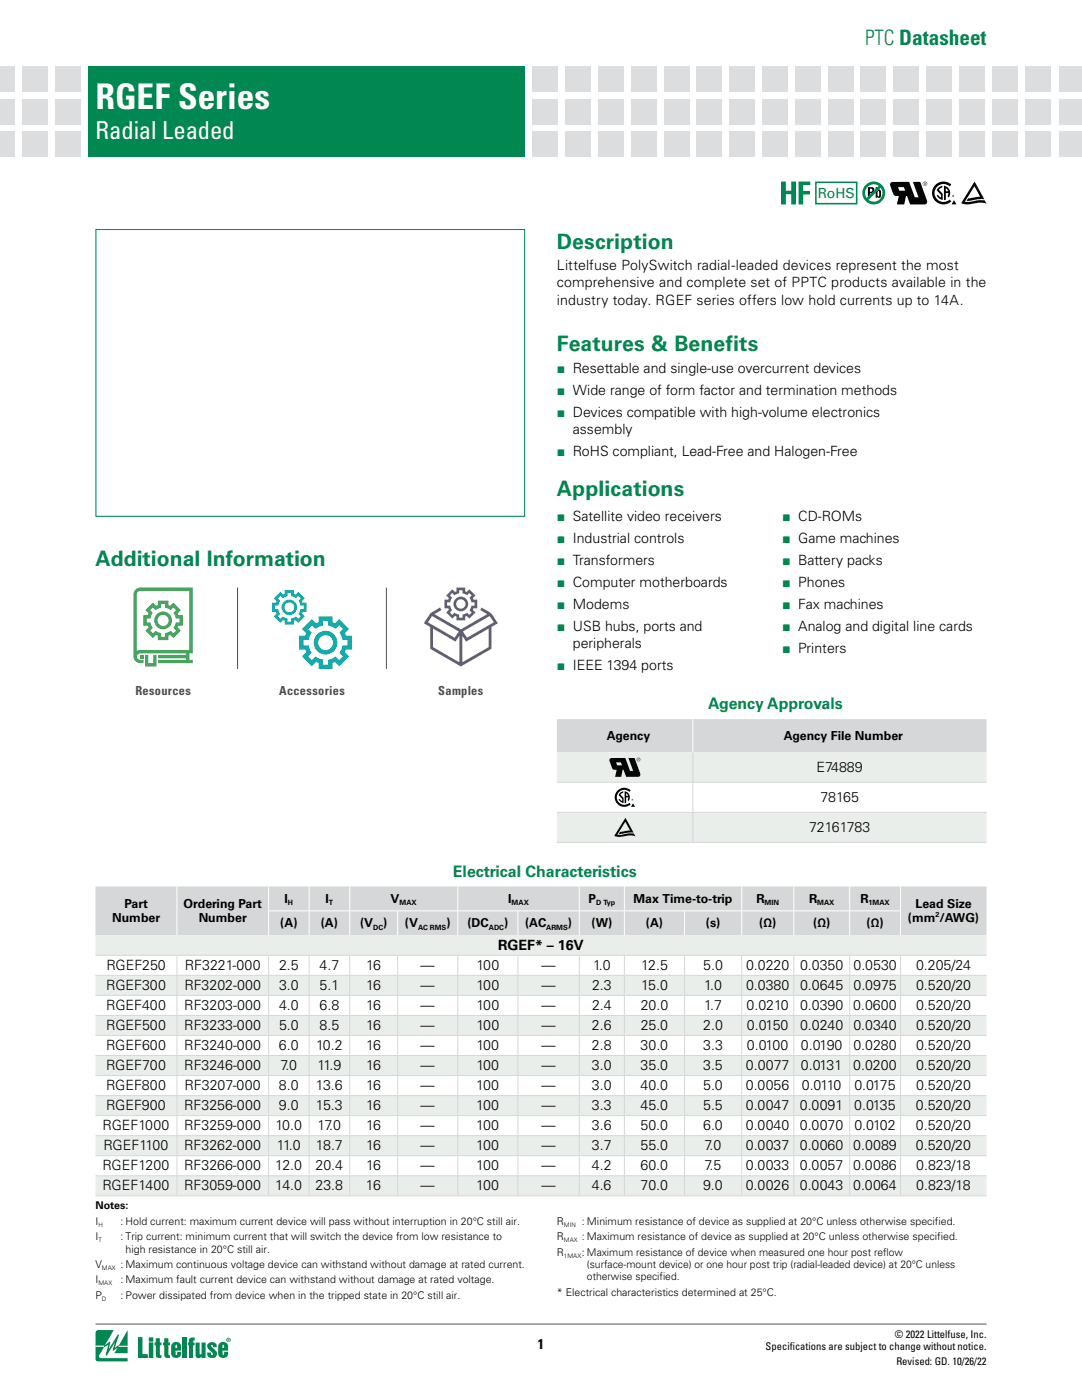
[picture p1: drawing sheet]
<svg xmlns="http://www.w3.org/2000/svg" width="216mm" height="279mm" viewBox="0 0 216 279" stroke-linecap="round" stroke-linejoin="round" font-family="sans-serif">
<path d="M19 264.2h177.8" fill="none" stroke="#4d4d4f" stroke-width=".2"/>
<g fill="#008752">
<path d="M19.2 265.6l.4-.2 3.1 .1-1.7 2.9 .8-.6 .2 .1-.3 1.4 1.9-3 .1 .3-.8 2.4 .8-.5 1.8-3.1v3.2h-1.8l-.1 .2h1.9v1.3l-2.7-.1 .7-1-.9 .6-.1-.2 .5-1.6-1.7 2.7h-.1l-.1-.2 .5-1.9-.8 .4-1.1 1.9a1.05 1.05 0 0 0 1.3 .4h4.5v.6h-6l-.3-.2-.1-.3v-2.4h1.6l.1-.2h-1.7v-2.5z"/>
<path d="M27.5 266.9h.9v3.4h1.1v.7h-2z"/>
<path d="M31.1 267.1h.8v.8h.3v.6h-.3v1.7v.2l.3 .1v.5a.81 .81 0 0 1-1.1-.4v-2.1h-.3v-.6h.3z"/>
<path d="M32.8 267.1h.8v.8h.3v.6h-.3v1.7v.2l.3 .1v.5a.81 .81 0 0 1-1.1-.4v-2.1h-.3v-.6h.3z"/>
<path d="M36.4 266.9h.8v4.1h-.8z"/>
<path d="M37.9 267.1l1-.2v.6a.3 .3 0 0 0-.3 .1 .3 .3 0 0 0-.1 .3h.3v.6h-.3v2.5h-.8v-2.5h-.2v-.6h.2z"/>
<path d="M39 267.9h.8v2.2l.2 .2 .2-.1v-2.3h.8v3.1h-.8v-.4a.61 .61 0 0 1-.7 .5 .61 .61 0 0 1-.5-.6z"/>
<path d="M41.5 268.2a.98 .98 0 0 1 1.1-.3 .98 .98 0 0 1 .6 .9l-.7 .1v-.4l-.3-.1-.1 .3 .5 .4a1.06 1.06 0 0 1 .3 1.8 .97 .97 0 0 1-1.1 .1 .97 .97 0 0 1-.4-1.1h.6l.1 .4 .3 .1a.69 .69 0 0 0-.5-.8l-.4-.5a.78 .78 0 0 1 0-.9z"/>
<path d="M17.6 13.2h87.2v18.1h-87.2z"/>
<path d="M29.7 266.9h.9v.8h-.9zM29.7 267.9h.9v3.1h-.9z"/>
<path d="M45.3 267.4a.35 .35 0 0 0 .7 0 .35 .35 0 0 0-.7 0zM45.2 267.4a.45 .45 0 0 1 .9 0 .45 .45 0 0 1-.9 0zM45.5 267.2l.2 .2zM45.4 267.2h.4v.4l-.2-.2-.2 .2z"/>
<path d="M44.4 268.4v.6h.3v-.5zM43.9 268a1.01 1.01 0 0 1 1.6 .6v.9h-1.1l.1 .9h.2v-.6h.8a1.02 1.02 0 0 1-.7 1.2 1.02 1.02 0 0 1-1.3-.8v-1.6z"/>
<path d="M35.1 268.4l-.1 .6h.3v-.5zM34.5 268a1.01 1.01 0 0 1 1.6 .6v.9h-1.1l.1 .9h.2v-.6h.8a1.02 1.02 0 0 1-.7 1.2 1.02 1.02 0 0 1-1.2-.8v-1.6z"/>
</g>
<g fill="#dcddde">
<path d="M11.1 13.2h5v5h-5z"/>
<path d="M11.1 19.8h5v5h-5z"/>
<path d="M11.1 26.3h5v5h-5z"/>
<path d="M4.5 13.2h5v5h-5z"/>
<path d="M4.5 19.8h5v5h-5z"/>
<path d="M4.5 26.3h5v5h-5z"/>
<path d="M-.1 13.2h3.1v5h-3.1z"/>
<path d="M-.1 19.8h3.1v5h-3.1z"/>
<path d="M-.1 26.3h3.1v5h-3.1z"/>
<path d="M204.5 13.2h5.1v5h-5.1z"/>
<path d="M204.5 19.8h5.1v5h-5.1z"/>
<path d="M204.5 26.3h5.1v5h-5.1z"/>
<path d="M106.3 13.2h5v5h-5z"/>
<path d="M106.3 19.8h5v5h-5z"/>
<path d="M106.3 26.3h5v5h-5z"/>
<path d="M112.9 13.2h5v5h-5z"/>
<path d="M112.9 19.8h5v5h-5z"/>
<path d="M112.9 26.3h5v5h-5z"/>
<path d="M119.4 13.2h5v5h-5z"/>
<path d="M119.4 19.8h5v5h-5z"/>
<path d="M119.4 26.3h5v5h-5z"/>
<path d="M126 13.2h5v5h-5z"/>
<path d="M126 19.8h5v5h-5z"/>
<path d="M126 26.3h5v5h-5z"/>
<path d="M132.5 13.2h5v5h-5z"/>
<path d="M132.5 19.8h5v5h-5z"/>
<path d="M132.5 26.3h5v5h-5z"/>
<path d="M139.1 13.2h5v5h-5z"/>
<path d="M139.1 19.8h5v5h-5z"/>
<path d="M139.1 26.3h5v5h-5z"/>
<path d="M145.6 13.2h5v5h-5z"/>
<path d="M145.6 19.8h5v5h-5z"/>
<path d="M145.6 26.3h5v5h-5z"/>
<path d="M152.1 13.2h5.1v5h-5.1z"/>
<path d="M152.1 19.8h5.1v5h-5.1z"/>
<path d="M152.1 26.3h5.1v5h-5.1z"/>
<path d="M158.7 13.2h5v5h-5z"/>
<path d="M158.7 19.8h5v5h-5z"/>
<path d="M158.7 26.3h5v5h-5z"/>
<path d="M165.2 13.2h5v5h-5z"/>
<path d="M165.2 19.8h5v5h-5z"/>
<path d="M165.2 26.3h5v5h-5z"/>
<path d="M171.8 13.2h5v5h-5z"/>
<path d="M171.8 19.8h5v5h-5z"/>
<path d="M171.8 26.3h5v5h-5z"/>
<path d="M178.3 13.2h5v5h-5z"/>
<path d="M178.3 19.8h5v5h-5z"/>
<path d="M178.3 26.3h5v5h-5z"/>
<path d="M184.9 13.2h5v5h-5z"/>
<path d="M184.9 19.8h5v5h-5z"/>
<path d="M184.9 26.3h5v5h-5z"/>
<path d="M191.4 13.2h5v5h-5z"/>
<path d="M191.4 19.8h5v5h-5z"/>
<path d="M191.4 26.3h5v5h-5z"/>
<path d="M198 13.2h5v5h-5z"/>
<path d="M198 19.8h5v5h-5z"/>
<path d="M198 26.3h5v5h-5z"/>
<path d="M211.3 13.2h4.6v5h-4.6z"/>
<path d="M211.3 19.8h4.6v5h-4.6z"/>
<path d="M211.3 26.3h4.6v5h-4.6z"/>
</g>
<path d="M19.1 45.8h85.6v57.2h-85.6z" fill="none" stroke="#008752" stroke-width=".2"/>
<path d="M19 176.9h16.3v9.8h-16.3zM35.3 176.9h18.3v9.8h-18.3zM53.6 176.9h8.1v4.9h-8.1zM61.7 176.9h8.1v4.9h-8.1zM69.8 176.9h21.5v4.9h-21.5zM91.3 176.9h24.3v4.9h-24.3zM115.6 176.9h9v4.9h-9zM124.6 176.9h23.4v4.9h-23.4zM148 176.9h10.4v4.9h-10.4zM158.4 176.9h11.1v4.9h-11.1zM169.5 176.9h10.2v4.9h-10.2zM179.7 176.9h17.1v9.8h-17.1zM53.6 181.8h8.1v4.9h-8.1zM61.7 181.8h8.1v4.9h-8.1zM69.8 181.8h9.5v4.9h-9.5zM79.3 181.8h12v4.9h-12zM91.3 181.8h12v4.9h-12zM103.3 181.8h12.3v4.9h-12.3zM115.6 181.8h9v4.9h-9zM124.6 181.8h12v4.9h-12zM136.6 181.8h11.4v4.9h-11.4zM148 181.8h10.4v4.9h-10.4zM158.4 181.8h11.1v4.9h-11.1zM169.5 181.8h10.2v4.9h-10.2z" fill="#d5d7d8"/>
<path d="M19 186.7h177.8v4h-177.8zM19 194.7h16.3v4h-16.3zM35.3 194.7h18.3v4h-18.3zM53.6 194.7h8.1v4h-8.1zM61.7 194.7h8.1v4h-8.1zM69.8 194.7h9.5v4h-9.5zM79.3 194.7h12v4h-12zM91.3 194.7h12v4h-12zM103.3 194.7h12.3v4h-12.3zM115.6 194.7h9v4h-9zM124.6 194.7h12v4h-12zM136.6 194.7h11.4v4h-11.4zM148 194.7h10.4v4h-10.4zM158.4 194.7h11.1v4h-11.1zM169.5 194.7h10.2v4h-10.2zM179.7 194.7h17.1v4h-17.1zM19 202.7h16.3v4h-16.3zM35.3 202.7h18.3v4h-18.3zM53.6 202.7h8.1v4h-8.1zM61.7 202.7h8.1v4h-8.1zM69.8 202.7h9.5v4h-9.5zM79.3 202.7h12v4h-12zM91.3 202.7h12v4h-12zM103.3 202.7h12.3v4h-12.3zM115.6 202.7h9v4h-9zM124.6 202.7h12v4h-12zM136.6 202.7h11.4v4h-11.4zM148 202.7h10.4v4h-10.4zM158.4 202.7h11.1v4h-11.1zM169.5 202.7h10.2v4h-10.2zM179.7 202.7h17.1v4h-17.1zM19 210.7h16.3v4h-16.3zM35.3 210.7h18.3v4h-18.3zM53.6 210.7h8.1v4h-8.1zM61.7 210.7h8.1v4h-8.1zM69.8 210.7h9.5v4h-9.5zM79.3 210.7h12v4h-12zM91.3 210.7h12v4h-12zM103.3 210.7h12.3v4h-12.3zM115.6 210.7h9v4h-9zM124.6 210.7h12v4h-12zM136.6 210.7h11.4v4h-11.4zM148 210.7h10.4v4h-10.4zM158.4 210.7h11.1v4h-11.1zM169.5 210.7h10.2v4h-10.2zM179.7 210.7h17.1v4h-17.1zM19 218.7h16.3v4h-16.3zM35.3 218.7h18.3v4h-18.3zM53.6 218.7h8.1v4h-8.1zM61.7 218.7h8.1v4h-8.1zM69.8 218.7h9.5v4h-9.5zM79.3 218.7h12v4h-12zM91.3 218.7h12v4h-12zM103.3 218.7h12.3v4h-12.3zM115.6 218.7h9v4h-9zM124.6 218.7h12v4h-12zM136.6 218.7h11.4v4h-11.4zM148 218.7h10.4v4h-10.4zM158.4 218.7h11.1v4h-11.1zM169.5 218.7h10.2v4h-10.2zM179.7 218.7h17.1v4h-17.1zM19 226.7h16.3v4h-16.3zM35.3 226.7h18.3v4h-18.3zM53.6 226.7h8.1v4h-8.1zM61.7 226.7h8.1v4h-8.1zM69.8 226.7h9.5v4h-9.5zM79.3 226.7h12v4h-12zM91.3 226.7h12v4h-12zM103.3 226.7h12.3v4h-12.3zM115.6 226.7h9v4h-9zM124.6 226.7h12v4h-12zM136.6 226.7h11.4v4h-11.4zM148 226.7h10.4v4h-10.4zM158.4 226.7h11.1v4h-11.1zM169.5 226.7h10.2v4h-10.2zM179.7 226.7h17.1v4h-17.1zM19 234.7h16.3v4h-16.3zM35.3 234.7h18.3v4h-18.3zM53.6 234.7h8.1v4h-8.1zM61.7 234.7h8.1v4h-8.1zM69.8 234.7h9.5v4h-9.5zM79.3 234.7h12v4h-12zM91.3 234.7h12v4h-12zM103.3 234.7h12.3v4h-12.3zM115.6 234.7h9v4h-9zM124.6 234.7h12v4h-12zM136.6 234.7h11.4v4h-11.4zM148 234.7h10.4v4h-10.4zM158.4 234.7h11.1v4h-11.1zM169.5 234.7h10.2v4h-10.2zM179.7 234.7h17.1v4h-17.1z" fill="#eaeeeb"/>
<g fill="none" stroke="#fff" stroke-width=".2">
<path d="M35.3 176.9v9.8M53.6 176.9v4.8M61.7 176.9v4.8M69.8 176.9v4.8M91.3 176.9v4.8M115.6 176.9v4.8M124.6 176.9v4.8M148 176.9v4.8M158.4 176.9v4.8M169.5 176.9v4.8M179.7 176.9v4.8M53.5 181.8h126.2"/>
<path d="M53.6 181.8v4.9M61.7 181.8v4.9M69.8 181.8v4.9M79.3 181.8v4.9M91.3 181.8v4.9M103.3 181.8v4.9M115.6 181.8v4.9M124.6 181.8v4.9M136.6 181.8v4.9M148 181.8v4.9M158.4 181.8v4.9M169.5 181.8v4.9"/>
<path d="M179.7 181.8v4.9"/>
</g>
<g fill="none" stroke="#d5d7d8" stroke-width=".2">
<path d="M19 190.7h177.8M19 194.7h177.8M19 198.7h177.8M35.3 190.7v3.9M35.3 194.7v3.9M35.3 198.7v3.9M53.6 190.7v3.9M53.6 194.7v3.9M53.6 198.7v3.9M61.7 190.7v3.9M61.7 194.7v3.9M61.7 198.7v3.9"/>
<path d="M69.8 190.7v3.9M69.8 194.7v3.9M69.8 198.7v3.9M79.3 190.7v3.9M79.3 194.7v3.9M79.3 198.7v3.9M91.3 190.7v3.9M91.3 194.7v3.9M91.3 198.7v3.9M103.3 190.7v3.9M103.3 194.7v3.9M103.3 198.7v3.9"/>
<path d="M115.6 190.7v3.9M115.6 194.7v3.9M115.6 198.7v3.9M124.6 190.7v3.9M124.6 194.7v3.9M124.6 198.7v3.9M136.6 190.7v3.9M136.6 194.7v3.9M136.6 198.7v3.9M148 190.7v3.9M148 194.7v3.9M148 198.7v3.9"/>
<path d="M158.4 190.7v3.9M158.4 194.7v3.9M158.4 198.7v3.9M169.5 190.7v3.9M169.5 194.7v3.9M169.5 198.7v3.9M179.7 190.7v3.9M179.7 194.7v3.9M179.7 198.7v3.9M19 202.7h177.8M19 206.7h177.8M19 210.7h177.8"/>
<path d="M19 214.7h177.8M19 218.7h177.8M35.3 202.7v3.9M35.3 206.7v3.9M35.3 210.7v3.9M35.3 214.7v3.9M35.3 218.7v3.9M53.6 202.7v3.9M53.6 206.7v3.9M53.6 210.7v3.9M53.6 214.7v3.9M53.6 218.7v3.9"/>
<path d="M61.7 202.7v3.9M61.7 206.7v3.9M61.7 210.7v3.9M61.7 214.7v3.9M61.7 218.7v3.9M69.8 202.7v3.9M69.8 206.7v3.9M69.8 210.7v3.9M69.8 214.7v3.9M69.8 218.7v3.9M79.3 202.7v3.9M79.3 206.7v3.9"/>
<path d="M79.3 210.7v3.9M79.3 214.7v3.9M79.3 218.7v3.9M91.3 202.7v3.9M91.3 206.7v3.9M91.3 210.7v3.9M91.3 214.7v3.9M91.3 218.7v3.9M103.3 202.7v3.9M103.3 206.7v3.9M103.3 210.7v3.9M103.3 214.7v3.9"/>
<path d="M103.3 218.7v3.9M115.6 202.7v3.9M115.6 206.7v3.9M115.6 210.7v3.9M115.6 214.7v3.9M115.6 218.7v3.9M124.6 202.7v3.9M124.6 206.7v3.9M124.6 210.7v3.9M124.6 214.7v3.9M124.6 218.7v3.9M136.6 202.7v3.9"/>
<path d="M136.6 206.7v3.9M136.6 210.7v3.9M136.6 214.7v3.9M136.6 218.7v3.9M148 202.7v3.9M148 206.7v3.9M148 210.7v3.9M148 214.7v3.9M148 218.7v3.9M158.4 202.7v3.9M158.4 206.7v3.9M158.4 210.7v3.9"/>
<path d="M158.4 214.7v3.9M158.4 218.7v3.9M169.5 202.7v3.9M169.5 206.7v3.9M169.5 210.7v3.9M169.5 214.7v3.9M169.5 218.7v3.9M179.7 202.7v3.9M179.7 206.7v3.9M179.7 210.7v3.9M179.7 214.7v3.9M179.7 218.7v3.9"/>
<path d="M19 222.7h177.8M19 226.7h177.8M19 230.7h177.8M19 234.7h177.8M19 238.7h177.8M35.3 222.7v3.9M35.3 226.7v3.9M35.3 230.7v3.9M35.3 234.7v3.9M53.6 222.7v3.9M53.6 226.7v3.9M53.6 230.7v3.9"/>
<path d="M53.6 234.7v3.9M61.7 222.7v3.9M61.7 226.7v3.9M61.7 230.7v3.9M61.7 234.7v3.9M69.8 222.7v3.9M69.8 226.7v3.9M69.8 230.7v3.9M69.8 234.7v3.9M79.3 222.7v3.9M79.3 226.7v3.9M79.3 230.7v3.9"/>
<path d="M79.3 234.7v3.9M91.3 222.7v3.9M91.3 226.7v3.9M91.3 230.7v3.9M91.3 234.7v3.9M103.3 222.7v3.9M103.3 226.7v3.9M103.3 230.7v3.9M103.3 234.7v3.9M115.6 222.7v3.9M115.6 226.7v3.9M115.6 230.7v3.9"/>
<path d="M115.6 234.7v3.9M124.6 222.7v3.9M124.6 226.7v3.9M124.6 230.7v3.9M124.6 234.7v3.9M136.6 222.7v3.9M136.6 226.7v3.9M136.6 230.7v3.9M136.6 234.7v3.9M148 222.7v3.9M148 226.7v3.9M148 230.7v3.9"/>
<path d="M148 234.7v3.9M158.4 222.7v3.9M158.4 226.7v3.9M158.4 230.7v3.9M158.4 234.7v3.9M169.5 222.7v3.9M169.5 226.7v3.9M169.5 230.7v3.9M169.5 234.7v3.9M179.7 222.7v3.9M179.7 226.7v3.9M179.7 230.7v3.9"/>
<path d="M179.7 234.7v3.9"/>
</g>
<path d="M111.1 143.5h27.2v6.6h-27.2zM138.3 143.5h58.5v6.6h-58.5z" fill="#d5d7d8"/>
<path d="M111.1 150.1h27.2v6h-27.2zM138.3 150.1h58.5v6h-58.5zM111.1 162.1h27.2v6h-27.2zM138.3 162.1h58.5v6h-58.5z" fill="#eaeeeb"/>
<path d="M138.3 143.5v6.6" fill="none" stroke="#fff" stroke-width=".2"/>
<path d="M111.1 156.1h85.7M138.3 150.1v6M138.3 156.2v5.9M111.1 162.1h85.7M111.1 168.1h85.7M138.3 162.2v5.8" fill="none" stroke="#d5d7d8" stroke-width=".2"/>
<g fill="#000">
<path d="M123.7 158.3l.7-.4v.3l-.6 .4 .6 .6v1.1l-.4-.2-.6-.5 .2-.2 .6 .5v-.5l-.8-.7zM123.2 157.8a1.9 1.9 0 0 1 2.7-.1l-.3 .3a1.49 1.49 0 0 0-2.1 .1 1.49 1.49 0 0 0 0 2.1 1.49 1.49 0 0 0 2.1 0l.3 .3a1.91 1.91 0 0 1-2.7-.1 1.91 1.91 0 0 1 0-2.6zM126.3 160.3l.4 .7h-.8z"/>
<path d="M122.9 152.1h1l.2 .6h-1zM121.7 151.4a1.58 1.58 0 0 0 .3 1.5 .77 .77 0 0 0 1.1 .7l-.4 1.4h1.3l.2-1.4h.2l.5 1.4h2.7a.72 .72 0 0 0 0-1.1l-1-2.6h-1.2l.9 2.5h-.6l-.9-2.5h-2.7z"/>
<path d="M124.9 158.3v.5h.4zM124.6 157.9a1.22 1.22 0 0 1 .8 2l-.2-.3 .2-.5h-.5v1.1l-.3 .1z"/>
<path d="M126.1 159.5l.2 .2h-.2zM126 159.6a.15 .15 0 0 0 .3 0 .15 .15 0 0 0-.3 0zM126 159.6a.17 .17 0 0 1 .3 0 .17 .17 0 0 1-.3 0z"/>
<path d="M127.1 151.6a.32 .32 0 0 1 .6 0 .32 .32 0 0 1-.6 0zM127 151.6a.4 .4 0 0 0 .8 0 .4 .4 0 0 0-.8 0zM127.3 151.4v.4v-.2l.3 .2-.1-.2 .1-.2zM127.3 151.4l.2 .1-.2 .1z"/>
</g>
<path d="M124.8 163.2l1.6 3-2.9 .2 .2-.4 2-.3-.9-1.7-1.6 2.6 3.1-.3 .2 .1 .3 .5a4.8 4.8 0 0 0-2.9 .1h-.8l-.5-.2z" fill-rule="evenodd" fill="#000"/>
<g fill="#008752">
<path d="M155.8 36.2h1v1.9h1.1v-1.9h.9v4.6h-.9v-2h-1.1v2h-1z"/>
<path d="M159.3 36.2h2.4v.7h-1.4v1.2h1.3v.7h-1.3v2h-1z"/>
</g>
<path d="M162.8 36.4h8.1v4.2h-8.1z" fill="#fff"/>
<path d="M162.8 36.4h8.1v4.2h-8.1z" fill="none" stroke="#008752" stroke-width=".31"/>
<g fill="none" stroke="#008752" stroke-width=".55">
<path d="M175.8 37.1l-2.9 2.9"/>
<circle cx="174.3" cy="38.5" r="2.01"/>
</g>
<g fill="#000">
<path d="M187.2 37.5l.8-.4v.3l-.7 .5 .8 .8v1.2a1.72 1.72 0 0 1-1.2-.9l.2-.1 .7 .5v-.5l-.9-.9zM190.4 39.9l.4 .9h-.9zM186.6 36.9a2.29 2.29 0 0 1 3.2 0l-.3 .3a1.79 1.79 0 0 0-2.5 .1 1.79 1.79 0 0 0 0 2.5 1.79 1.79 0 0 0 2.5 0l.3 .4a2.29 2.29 0 0 1-3.2-.1 2.29 2.29 0 0 1 0-3.2z"/>
<path d="M173.6 37.7v.6l.3-.1 .2-.3a.33 .33 0 0 0-.5-.2zM173.2 37.4h.8a.65 .65 0 0 1 .4 .8 .65 .65 0 0 1-.8 .4v.9h-.4z"/>
<path d="M175.1 38.2v.7l.2 .3 .1-.3v-.6zM174.7 37.4h.4v.6a.36 .36 0 0 1 .3-.2 .36 .36 0 0 1 .3 .3l.1 .9-.1 .4-.3 .1-.3-.2v.2h-.4z"/>
<path d="M179.2 37.3h1.2l.2 .8h-1.1zM177.7 36.5a1.45 1.45 0 0 0 .2 1.4l.3 .7a.81 .81 0 0 0 1.1 .5l-.3 1.7h1.4l.4-1.7h.2l.6 1.7 3.2-.1a.87 .87 0 0 0 0-1.2l-1.2-3.2h-1.4l1.1 3.1h-.8l-1.1-3.1h-3.2z"/>
<path d="M184.2 36.7a.38 .38 0 0 1 .7 0 .38 .38 0 0 1-.7 0zM184.1 36.7a.45 .45 0 0 0 .9 0 .45 .45 0 0 0-.9 0zM184.4 36.4v.5l.1-.2 .3 .2-.2-.2 .2-.2zM184.5 36.5l.2 .1h-.2z"/>
<path d="M188.7 37.5v.7h.5zM188.4 37.1a1.46 1.46 0 0 1 .9 2.3l-.3-.3 .2-.6h-.5v1.3l-.3 .1z"/>
<path d="M190.1 39h.2v.2h-.2zM190 39.1a.16 .16 0 0 0 .3 0 .16 .16 0 0 0-.3 0zM190 39.1a.2 .2 0 0 1 .4 0 .2 .2 0 0 1-.4 0z"/>
</g>
<path d="M194.5 36.2l1.9 3.6h-1.2l-2.3 .3 .3-.5 2.4-.3-1.2-2.1-1.9 3.1h1.1l1.9-.4 .9 .1 .5 .7a4.4 4.4 0 0 0-3 0l-1 .1-1.1-.3z" fill-rule="evenodd" fill="#000"/>
<path d="M47.4 117.3v16.2M77.1 117.3v16.2" fill="none" stroke="#4d4d4f" stroke-width=".2"/>
<g fill="#48a23f">
<path d="M28.9 130.7h.7v1.6h1v-1.6h.6v2.3h-2.3z"/>
<path d="M28 130.7h.6v.7h-.6z"/>
<path d="M26.9 117.8l-.3 .8v12.4a1.51 1.51 0 0 0 2 1.3v-.6a1.06 1.06 0 0 1-1.2-.4 .66 .66 0 0 1 .6-.9h9.1v.3h-5.5v.7h5.5v.3h-5.5v.6h6.9v-.6h-.7v-1.3h.7v-13.1h-10.5h-.4zM27.5 118.1l.5-.2h9.8v11.8h-9.8l-.7 .2v-11.3z"/>
<path d="M30.8 123.8a1.77 1.77 0 0 0 3.5 0 1.77 1.77 0 0 0-3.5 0zM31.4 123.8a1.15 1.15 0 0 1 2.3 0 1.15 1.15 0 0 1-2.3 0z"/>
<path d="M30.5 120.3l-1.5 1.5 .7 .6-.2 .4h-.9v2.1h.9l.2 .3-.7 .7 1.5 1.4 .6-.6 .4 .2v.9h2.1v-.9l.4-.2 .6 .6 1.5-1.4-.7-.7 .2-.3h.9v-2.1h-.9l-.2-.4 .7-.6-1.5-1.5-.6 .6-.4-.1v-.9h-2.1v.9l-.4 .1zM30.5 121.2l.5 .5 1.2-.4v-.8h.7v.8l1.2 .4 .5-.5 .5 .6-.5 .5 .5 1.1h.7v.8h-.7l-.5 1.1 .5 .6-.5 .5-.5-.5-1.2 .5v.7h-.7v-.7l-1.2-.5-.5 .5-.6-.5 .6-.6-.5-1.1h-.7v-.8h.7l.5-1.1-.6-.5z"/>
</g>
<g fill="#00aec7">
<path d="M62.6 128.3a2.36 2.36 0 0 0 4.7 0 2.36 2.36 0 0 0-4.7 0zM63.5 128.3a1.5 1.5 0 0 1 3 0 1.5 1.5 0 0 1-3 0z"/>
<path d="M62.2 123.6l-1.9 1.9 .8 .9-.2 .5h-1.2v2.8h1.2l.2 .4-.8 .9 1.9 2 .9-.9 .5 .2v1.2h2.8v-1.2l.4-.2 .9 .9 2-2-.9-.9 .2-.4h1.2v-2.8h-1.2l-.2-.5 .9-.9-2-1.9-.9 .8-.4-.2v-1.2h-2.8v1.2l-.5 .2zM62.2 124.8l.7 .7 1.5-.6v-1h1.1v1l1.5 .6 .7-.7 .7 .7-.7 .7 .7 1.5h.9v1.1h-.9l-.7 1.5 .7 .7-.7 .7-.7-.7-1.5 .6v1h-1.1v-1l-1.5-.6-.7 .7-.7-.7 .7-.7-.6-1.5h-1v-1.1h1l.6-1.5-.7-.7z"/>
<path d="M56.2 121.2a1.55 1.55 0 0 0 3.1 0 1.55 1.55 0 0 0-3.1 0zM56.8 121.2a.98 .98 0 0 1 1.9 0 .98 .98 0 0 1-1.9 0z"/>
<path d="M55.9 118.1l-1.3 1.3 .6 .6-.1 .3h-.8v1.8h.8l.1 .3-.6 .6 1.3 1.3 .6-.6 .3 .2v.8h1.9v-.8l.3-.2 .5 .6 1.3-1.3-.5-.6 .1-.3h.8v-1.8h-.8l-.1-.3 .5-.6-1.3-1.3-.5 .6-.3-.2v-.7h-1.9v.7l-.3 .2zM55.9 118.9l.5 .5 1-.4v-.7h.7v.7l1 .4 .4-.5 .5 .5-.4 .5 .4 1h.6v.7h-.6l-.4 .9 .4 .5-.5 .5-.4-.5-1 .4v.7h-.7v-.7l-1-.4-.5 .5-.4-.5 .4-.5-.4-.9h-.6v-.7h.6l.4-1-.4-.5z"/>
</g>
<g fill="#615e9b">
<path d="M85.9 122.4l1.9-1.2 .3 .5-1.4 .9 5.2 3 5.3-3-1.4-.9 .3-.5a5.2 5.2 0 0 1 3 2.8l.3 .4-1.3 .7v2.5a2.91 2.91 0 0 1-.2 2l-5.9 3.4-6.1-3.5-.1-.2v-4.2l-1.3-.7zM86.4 125.5v3.6l5.3 3.1v-5.3l-.8 1.1zM92.3 126.9v5.3l5.2-3.1v-3.6l-4.5 2.6zM86.2 123l-.8 1.2 5.3 3.1 .8-1.3zM92.4 126l.8 1.3 5.3-3.1-.8-1.2z"/>
<path d="M90.5 120.5a1.47 1.47 0 0 0 2.9 0 1.47 1.47 0 0 0-2.9 0zM91 120.5a.95 .95 0 0 1 1.9 0 .95 .95 0 0 1-1.9 0z"/>
<path d="M90.2 117.6l-1.2 1.2 .5 .6-.1 .3h-.7v1.7h.7l.1 .3-.5 .5 1.2 1.3 .6-.6 .3 .2v.7h1.7v-.7l.3-.2 .5 .6 1.3-1.3-.5-.5 .1-.3h.7v-1.7h-.7l-.1-.3 .5-.6-1.3-1.2-.5 .5-.3-.1v-.7h-1.7v.7l-.3 .1zM89.8 118.8l.4-.4 .5 .4 .9-.4v-.6h.7v.6l.9 .4 .4-.4 .5 .4-.4 .5 .4 .9h.6v.7h-.6l-.4 .9 .4 .4-.5 .5-.4-.4-.9 .3v.7h-.7v-.7l-.9-.3-.5 .4-.4-.5 .4-.4-.4-.9h-.6v-.7h.6l.4-.9z"/>
</g>
<text font-size="7.1" fill="#fff" x="19" y="21.8">RGEF Series</text>
<text font-size="4.9" fill="#fff" x="19" y="27.8">Radial Leaded</text>
<text font-size="4.2" fill="#007853" x="172.6" y="8.9">PTC Datasheet</text>
<g font-size="4.2" fill="#008752">
<text x="111.1" y="49.7">Description</text>
<text x="111.1" y="70">Features &amp; Benefits</text>
<text x="111.1" y="99.1">Applications</text>
<text x="19" y="113">Additional Information</text>
</g>
<g font-size="3.2" fill="#008752">
<text x="141.3" y="141.5">Agency Approvals</text>
<text x="90.4" y="174.9">Electrical Characteristics</text>
</g>
<g font-size="2.8" fill="#008752">
<text x="163.2" y="39.5">RoHS</text>
<text x="111.1" y="74.5">■ Resettable and single-use overcurrent devices</text>
<text x="111.1" y="78.8">■ Wide range of form factor and termination methods</text>
<text x="111.1" y="83.2">■ Devices compatible with high-volume electronics</text>
<text x="111.1" y="91">■ RoHS compliant, Lead-Free and Halogen-Free</text>
<text x="111.1" y="103.9">■ Satellite video receivers</text>
<text x="156.1" y="103.9">■ CD-ROMs</text>
<text x="111.1" y="108.3">■ Industrial controls</text>
<text x="111.1" y="112.7">■ Transformers</text>
<text x="156.1" y="108.3">■ Game machines</text>
<text x="156.1" y="112.7">■ Battery packs</text>
<text x="111.1" y="117.1">■ Computer motherboards</text>
<text x="156.1" y="117.1">■ Phones</text>
<text x="111.1" y="121.5">■ Modems</text>
<text x="111.1" y="125.8">■ USB hubs, ports and</text>
<text x="156.1" y="121.5">■ Fax machines</text>
<text x="156.1" y="125.8">■ Analog and digital line cards</text>
<text x="156.1" y="130.2">■ Printers</text>
<text x="111.1" y="133.6">■ IEEE 1394 ports</text>
</g>
<g font-size="2.8">
<text x="111.1" y="53.8">Littelfuse PolySwitch radial-leaded devices represent the most</text>
<text x="111.1" y="57.3">comprehensive and complete set of PPTC products available in the</text>
<text x="111.1" y="60.9">industry today. RGEF series offers low hold currents up to 14A.</text>
<text x="114.3" y="86.6">assembly</text>
<text x="114.3" y="129.2">peripherals</text>
<text x="163" y="154.1">E74889</text>
<text x="163.7" y="160.1">78165</text>
<text x="161.4" y="166.1">72161783</text>
<text x="99.4" y="189.6">RGEF* – 16V</text>
<text x="21.2" y="197.6">RGEF300</text>
<text x="21.2" y="193.6">RGEF250</text>
<text x="36.8" y="197.6">RF3202-000</text>
<text x="36.9" y="193.6">RF3221-000</text>
<text x="55.7" y="197.6">3.0</text>
<text x="55.7" y="193.6">2.5</text>
<text x="63.8" y="197.6">5.1</text>
<text x="63.8" y="193.6">4.7</text>
<text x="73.1" y="197.6">16</text>
<text x="73.1" y="193.6">16</text>
<text x="83.9" y="197.6">—</text>
<text x="83.9" y="193.6">—</text>
<text x="95.1" y="197.6">100</text>
<text x="95.1" y="193.6">100</text>
<text x="108.1" y="197.6">—</text>
<text x="108.1" y="193.6">—</text>
<text x="118.1" y="197.6">2.3</text>
<text x="118.3" y="193.6">1.0</text>
<text x="127.9" y="197.6">15.0</text>
<text x="127.9" y="193.6">12.5</text>
<text x="140.3" y="193.6">5.0</text>
<text x="140.5" y="197.6">1.0</text>
<text x="148.9" y="197.6">0.0380</text>
<text x="148.9" y="193.6">0.0220</text>
<text x="159.7" y="197.6">0.0645</text>
<text x="159.7" y="193.6">0.0350</text>
<text x="170.3" y="197.6">0.0975</text>
<text x="170.3" y="193.6">0.0530</text>
<text x="182.8" y="197.6">0.520/20</text>
<text x="182.8" y="193.6">0.205/24</text>
<text x="21.2" y="201.6">RGEF400</text>
<text x="36.8" y="201.6">RF3203-000</text>
<text x="55.7" y="201.6">4.0</text>
<text x="63.8" y="201.6">6.8</text>
<text x="73.1" y="201.6">16</text>
<text x="83.9" y="201.6">—</text>
<text x="95.1" y="201.6">100</text>
<text x="108.1" y="201.6">—</text>
<text x="118.1" y="201.6">2.4</text>
<text x="127.8" y="201.6">20.0</text>
<text x="140.5" y="201.6">1.7</text>
<text x="149" y="201.6">0.0210</text>
<text x="159.6" y="201.6">0.0390</text>
<text x="170.3" y="201.6">0.0600</text>
<text x="182.8" y="201.6">0.520/20</text>
<text x="21.2" y="209.6">RGEF600</text>
<text x="21.2" y="205.6">RGEF500</text>
<text x="36.8" y="209.6">RF3240-000</text>
<text x="36.8" y="205.6">RF3233-000</text>
<text x="55.7" y="209.6">6.0</text>
<text x="55.7" y="205.6">5.0</text>
<text x="63.1" y="209.6">10.2</text>
<text x="63.8" y="205.6">8.5</text>
<text x="73.1" y="209.6">16</text>
<text x="73.1" y="205.6">16</text>
<text x="83.9" y="209.6">—</text>
<text x="83.9" y="205.6">—</text>
<text x="95.1" y="209.6">100</text>
<text x="95.1" y="205.6">100</text>
<text x="108" y="209.6">—</text>
<text x="108" y="205.6">—</text>
<text x="118.1" y="209.6">2.8</text>
<text x="118.1" y="205.6">2.6</text>
<text x="127.8" y="209.6">30.0</text>
<text x="127.8" y="205.6">25.0</text>
<text x="140.3" y="209.6">3.3</text>
<text x="140.3" y="205.6">2.0</text>
<text x="149" y="205.6">0.0150</text>
<text x="149.1" y="209.6">0.0100</text>
<text x="159.6" y="205.6">0.0240</text>
<text x="159.8" y="209.6">0.0190</text>
<text x="170.3" y="209.6">0.0280</text>
<text x="170.3" y="205.6">0.0340</text>
<text x="182.8" y="209.6">0.520/20</text>
<text x="182.8" y="205.6">0.520/20</text>
<text x="21.2" y="213.6">RGEF700</text>
<text x="36.8" y="213.6">RF3246-000</text>
<text x="56" y="213.6">7.0</text>
<text x="63.3" y="213.6">11.9</text>
<text x="73" y="213.6">16</text>
<text x="83.9" y="213.6">—</text>
<text x="95" y="213.6">100</text>
<text x="108" y="213.6">—</text>
<text x="118.1" y="213.6">3.0</text>
<text x="127.8" y="213.6">35.0</text>
<text x="140.3" y="213.6">3.5</text>
<text x="148.8" y="213.6">0.0077</text>
<text x="159.8" y="213.6">0.0131</text>
<text x="170.3" y="213.6">0.0200</text>
<text x="182.8" y="213.6">0.520/20</text>
<text x="21.2" y="221.6">RGEF900</text>
<text x="21.2" y="217.6">RGEF800</text>
<text x="36.8" y="221.6">RF3256-000</text>
<text x="36.8" y="217.6">RF3207-000</text>
<text x="55.7" y="221.6">9.0</text>
<text x="55.7" y="217.6">8.0</text>
<text x="63" y="221.6">15.3</text>
<text x="63" y="217.6">13.6</text>
<text x="73" y="221.6">16</text>
<text x="73" y="217.6">16</text>
<text x="83.9" y="221.6">—</text>
<text x="83.9" y="217.6">—</text>
<text x="95" y="221.6">100</text>
<text x="95" y="217.6">100</text>
<text x="108" y="221.6">—</text>
<text x="108" y="217.6">—</text>
<text x="118.1" y="221.6">3.3</text>
<text x="118.1" y="217.6">3.0</text>
<text x="127.8" y="221.6">45.0</text>
<text x="127.8" y="217.6">40.0</text>
<text x="140.3" y="221.6">5.5</text>
<text x="140.3" y="217.6">5.0</text>
<text x="148.8" y="221.6">0.0047</text>
<text x="148.8" y="217.6">0.0056</text>
<text x="159.6" y="221.6">0.0091</text>
<text x="160" y="217.6">0.0110</text>
<text x="170.5" y="221.6">0.0135</text>
<text x="170.5" y="217.6">0.0175</text>
<text x="182.8" y="221.6">0.520/20</text>
<text x="182.8" y="217.6">0.520/20</text>
<text x="20.5" y="225.6">RGEF1000</text>
<text x="36.8" y="225.6">RF3259-000</text>
<text x="55" y="225.6">10.0</text>
<text x="63.4" y="225.6">17.0</text>
<text x="73" y="225.6">16</text>
<text x="83.9" y="225.6">—</text>
<text x="95" y="225.6">100</text>
<text x="108" y="225.6">—</text>
<text x="118.1" y="225.6">3.6</text>
<text x="127.8" y="225.6">50.0</text>
<text x="140.3" y="225.6">6.0</text>
<text x="148.8" y="225.6">0.0040</text>
<text x="159.6" y="225.6">0.0070</text>
<text x="170.5" y="225.6">0.0102</text>
<text x="182.8" y="225.6">0.520/20</text>
<text x="20.5" y="233.6">RGEF1200</text>
<text x="20.7" y="229.6">RGEF1100</text>
<text x="36.8" y="233.6">RF3266-000</text>
<text x="36.8" y="229.6">RF3262-000</text>
<text x="54.9" y="233.6">12.0</text>
<text x="55.2" y="229.6">11.0</text>
<text x="63" y="233.6">20.4</text>
<text x="63" y="229.6">18.7</text>
<text x="73" y="233.6">16</text>
<text x="73" y="229.6">16</text>
<text x="83.9" y="233.6">—</text>
<text x="83.9" y="229.6">—</text>
<text x="95" y="233.6">100</text>
<text x="95" y="229.6">100</text>
<text x="108" y="233.6">—</text>
<text x="108" y="229.6">—</text>
<text x="118.1" y="233.6">4.2</text>
<text x="118.1" y="229.6">3.7</text>
<text x="127.8" y="233.6">60.0</text>
<text x="127.8" y="229.6">55.0</text>
<text x="140.6" y="233.6">7.5</text>
<text x="140.6" y="229.6">7.0</text>
<text x="148.8" y="233.6">0.0033</text>
<text x="148.8" y="229.6">0.0037</text>
<text x="159.6" y="233.6">0.0057</text>
<text x="159.6" y="229.6">0.0060</text>
<text x="170.2" y="233.6">0.0086</text>
<text x="170.2" y="229.6">0.0089</text>
<text x="182.8" y="229.6">0.520/20</text>
<text x="182.8" y="233.6">0.823/18</text>
<text x="20.4" y="237.6">RGEF1400</text>
<text x="36.8" y="237.6">RF3059-000</text>
<text x="54.9" y="237.6">14.0</text>
<text x="63" y="237.6">23.8</text>
<text x="73" y="237.6">16</text>
<text x="83.9" y="237.6">—</text>
<text x="95" y="237.6">100</text>
<text x="108" y="237.6">—</text>
<text x="118.1" y="237.6">4.6</text>
<text x="127.8" y="237.6">70.0</text>
<text x="140.3" y="237.6">9.0</text>
<text x="148.8" y="237.6">0.0026</text>
<text x="159.6" y="237.6">0.0043</text>
<text x="170.2" y="237.6">0.0064</text>
<text x="182.8" y="237.6">0.823/18</text>
<text x="107.3" y="269.2">1</text>
</g>
<g font-size="2.5" fill="#4d4d4f">
<text x="27" y="138.6">Resources</text>
<text x="55.7" y="138.6">Accessories</text>
<text x="87.5" y="138.6">Samples</text>
</g>
<g font-size="2.5">
<text x="121.1" y="147.6">Agency</text>
<text x="156.4" y="147.6">Agency File Number</text>
<text x="22.4" y="184.1">Number</text>
<text x="24.9" y="181.1">Part</text>
<text x="36.6" y="181.1">Ordering Part</text>
<text x="39.6" y="184.1">Number</text>
<text x="55.9" y="185">(A)</text>
<text x="56.8" y="180.2">I</text>
<text x="64" y="185">(A)</text>
<text x="65" y="180.2">I</text>
<text x="71.8" y="185">(V</text>
<text x="76.5" y="185">)</text>
<text x="78" y="180.2">V</text>
<text x="80.8" y="185">(V</text>
<text x="89.1" y="185">)</text>
<text x="93.3" y="185">(DC</text>
<text x="100.6" y="185">)</text>
<text x="101.4" y="180.2">I</text>
<text x="104.8" y="185">(AC</text>
<text x="113.3" y="185">)</text>
<text x="117.4" y="180.2">P</text>
<text x="118" y="185">(W)</text>
<text x="126.4" y="180.2">Max Time-to-trip</text>
<text x="128.9" y="185">(A)</text>
<text x="140.9" y="185">(s)</text>
<text x="150.9" y="180.2">R</text>
<text x="151.5" y="185">(Ω)</text>
<text x="161.4" y="180.2">R</text>
<text x="162.3" y="185">(Ω)</text>
<text x="171.7" y="180.2">R</text>
<text x="172.9" y="185">(Ω)</text>
<text x="181.2" y="184.1">(mm /AWG)</text>
<text x="182.7" y="181.1">Lead Size</text>
</g>
<g font-size="2.1">
<text x="19" y="241.4">Notes:</text>
<text x="19" y="244.4">I</text>
<text x="24" y="244.4">: Hold current: maximum current device will pass without interruption in 20°C still air.</text>
<text x="111.1" y="244.4">R</text>
<text x="116.1" y="244.4">: Minimum resistance of device as supplied at 20°C unless otherwise specified.</text>
<text x="19" y="247.5">I</text>
<text x="24" y="247.5">: Trip current: minimum current that will switch the device from low resistance to</text>
<text x="25" y="250">high resistance in 20°C still air.</text>
<text x="111.1" y="247.5">R</text>
<text x="111.1" y="250.6">R</text>
<text x="116.1" y="247.5">: Maximum resistance of device as supplied at 20°C unless otherwise specified.</text>
<text x="116.1" y="250.6">: Maximum resistance of device when measured one hour post reflow</text>
<text x="19" y="253">V</text>
<text x="19" y="256.1">I</text>
<text x="24.1" y="253">: Maximum continuous voltage device can withstand without damage at rated current.</text>
<text x="24.1" y="256.1">: Maximum fault current device can withstand without damage at rated voltage.</text>
<text x="117.1" y="253">(surface-mount device) or one hour post trip (radial-leaded device) at 20°C unless</text>
<text x="117.1" y="255.5">otherwise specified.</text>
<text x="19" y="259.2">P</text>
<text x="24" y="259.2">: Power dissipated from device when in the tripped state in 20°C still air.</text>
<text x="111.1" y="258.6">* Electrical characteristics determined at 25°C.</text>
<text x="152.8" y="269.5">Specif</text>
<text x="157.6" y="269.5">ications are subject to change without notice.</text>
<text x="178.6" y="267">© 2022 Littelfuse, Inc.</text>
<text x="178.9" y="272.3">Revised: GD. 10/26/22</text>
</g>
<g font-size="1.4">
<text x="57.5" y="180.6">H</text>
<text x="65.6" y="180.6">T</text>
<text x="74.5" y="185.5">DC</text>
<text x="79.7" y="180.6">MAX</text>
<text x="83.4" y="185.5">AC RMS</text>
<text x="97.5" y="185.5">ADC</text>
<text x="102.1" y="180.6">MAX</text>
<text x="109" y="185.5">ARMS</text>
<text x="119" y="180.6">D Typ</text>
<text x="152.6" y="180.6">MIN</text>
<text x="163.1" y="180.6">MAX</text>
<text x="173.3" y="180.6">1MAX</text>
<text x="186.7" y="182.9">2</text>
</g>
<g font-size="1.2">
<text x="19.6" y="244.8">H</text>
<text x="112.5" y="244.8">MIN</text>
<text x="19.6" y="247.9">T</text>
<text x="112.5" y="247.9">MAX</text>
<text x="112.5" y="251">1MAX</text>
<text x="19.6" y="256.5">MAX</text>
<text x="20.3" y="253.5">MAX</text>
<text x="20.3" y="259.6">D</text>
</g>
</svg>
